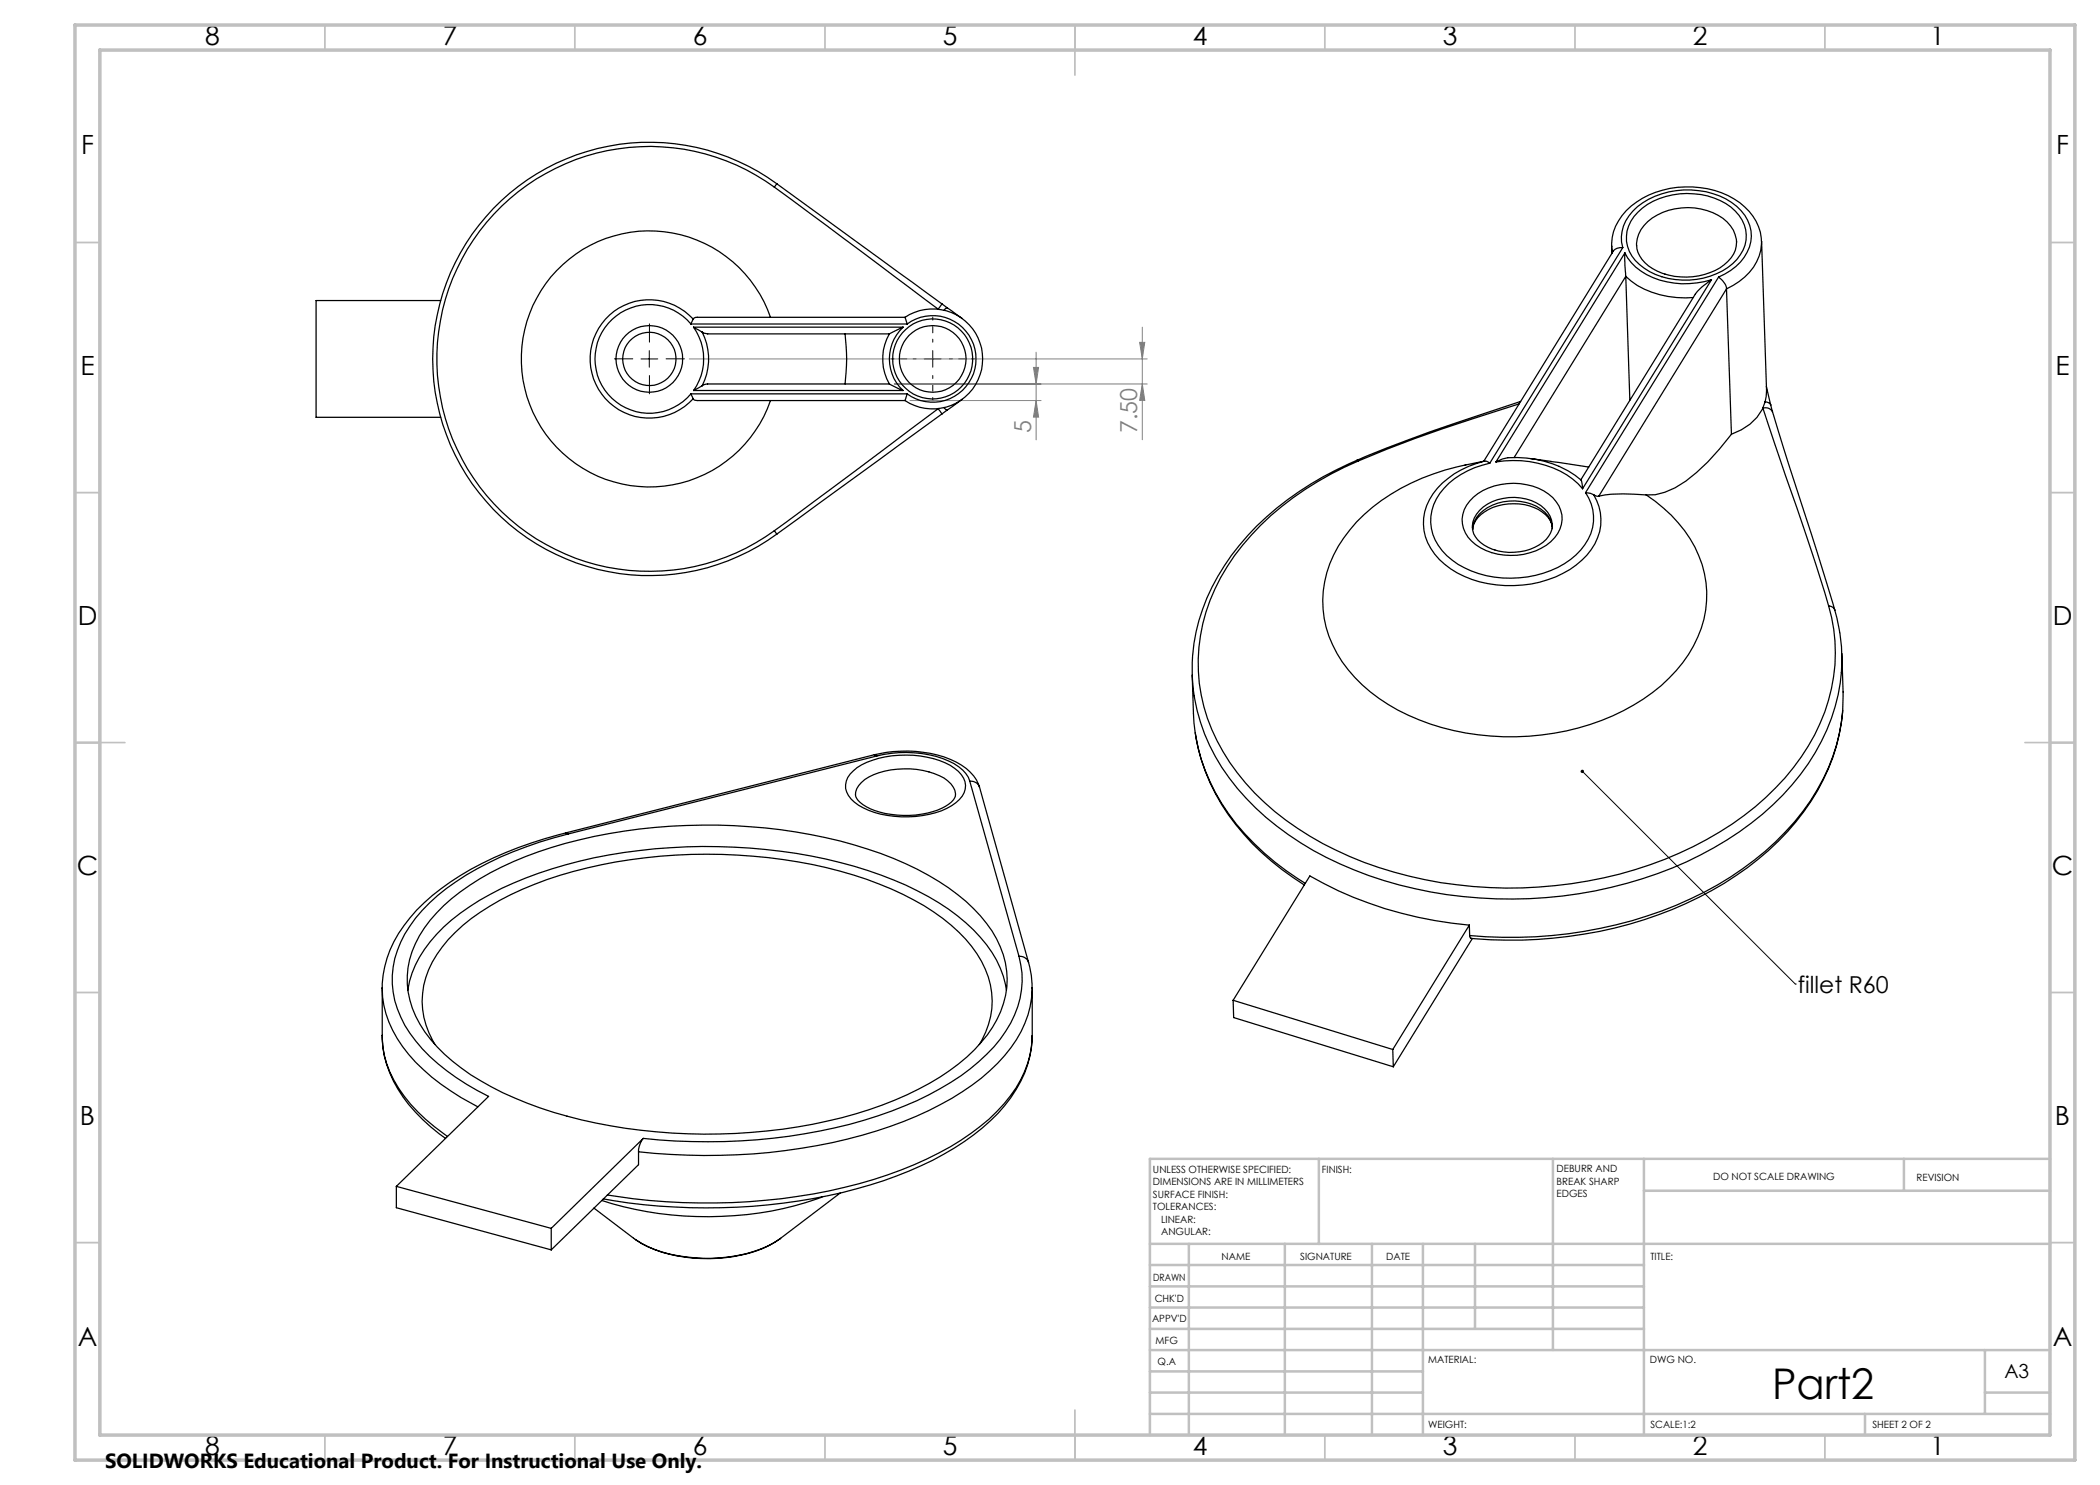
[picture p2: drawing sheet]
<svg xmlns="http://www.w3.org/2000/svg" width="420mm" height="297mm" viewBox="0 0 420 297" stroke-linecap="round" stroke-linejoin="round" font-family="sans-serif">
<path d="M137.9 71.8h91.5M178.9 76.8h50.5M206.7 73.5h1l-.5 3.3zM207.2 70.4v17.6M227.9 68.5h1.1l-.5 3.3zM228.5 65.4v22.5M228.5 76.8l.5 3.3h-1.1zM182 80.1h26.2M207.2 80.1l.5 3.3h-1z" fill="none" stroke="#808080" stroke-width=".2"/>
<path d="M126.6 71.8h-3.7M129.9 68.4v-3.6M129.9 75.1v3.7M133.2 71.8h3.7" fill="none" stroke="#000" stroke-width=".2" stroke-dasharray="15.2 1.3 1.3 1.3"/>
<path d="M183.2 71.8h-5M186.6 68.4v-5M186.6 75.1v5M189.9 71.8h5" fill="none" stroke="#000" stroke-width=".2" stroke-dasharray="15.2 1.3 1.3 1.3" stroke-dashoffset="14.6"/>
<path d="M128.2 71.8h3.4M129.9 70.1v3.3M184.9 71.8h3.3M186.5 70.1v3.3M316.5 154.3l42.6 42.5M359.1 196.8h.1" fill="none" stroke="#000" stroke-width=".2"/>
<g fill="none" stroke="#c0c0c0" stroke-width=".35">
<path d="M65 5v5M115 5v5M165 5v5M215 5v10M265 5v5M315 5v5M365 5v5M15 48.5h5M410 48.5h5M15 98.5h5M410 98.5h5M15 148.5h10"/>
<path d="M405 148.5h10M15 198.5h5M410 198.5h5M15 248.5h5M410 248.5h5M65 287v5M115 287v5M165 287v5M215 282v10M265 287v5M315 287v5M365 287v5"/>
</g>
<g fill="none" stroke="#c0c0c0" stroke-width=".5">
<path d="M263.8 231.8v17M310.6 231.8v38.2M328.8 231.8v55.2M328.8 238.2h81.2M380.8 231.8v6.4M410 231.8h-180v55.2M230 248.8h180M230 257.3h98.8M230 253h98.8M237.8 248.8v38.2M257 248.8v38.2M274.4 248.8v38.2"/>
<path d="M284.6 248.8v38.2M295 248.8v17M230 265.8h98.8M230 261.5h98.8M230 278.5h54.6M230 274.3h54.6M230 270h180M397 278.5h13M397 270v12.8M230 282.8h180M373 282.8v4.2"/>
</g>
<path d="M15 5h400v287h-400zM20 10h390v277h-390z" fill="none" stroke="#c0c0c0" stroke-width=".7"/>
<path d="M316.2 154.1a.33 .33 0 0 1 .6 .2 .33 .33 0 0 1-.4 .3 .33 .33 0 0 1-.2-.5l.3 .2z" fill="#000"/>
<path d="M206.7 73.5h1l-.5 3.3zM207.2 80.1l.5 3.3h-1zM227.9 68.5h1.1l-.5 3.3zM228.5 76.8l.5 3.3h-1.1z" fill="#808080"/>
<g fill="none" stroke="#000" stroke-width=".25">
<path d="M154.9 37.4l32.7 24.4 .8-1M154.9 37.4a42.5 42.5 0 0 0-67.5 34.4 42.5 42.5 0 0 0 67.5 34.3M155.4 36.8l-.5 .6M155.4 36.8l33 24M155.4 36.8a43.3 43.3 0 0 0-68.9 35 43.3 43.3 0 0 0 68.9 35M322.3 49.2l.2 1.3M322.3 49.2l.1 1.5M324.6 49.5a7.8 7.8 0 0 1 2.9-8.2 16.5 16.5 0 0 1 19.8 0 7.4 7.4 0 0 1 .8 11.1 12.7 12.7 0 0 1-4.4 3M324.6 49.5l-1.2 .2-.7 .5-25.9 42M324.6 49.5l-26.6 43.1M325 50.6a12 12 0 0 0 9.8 6 18.2 18.2 0 0 0 7.5-.7M325 50.6l.2 4.7"/>
<path d="M325 50.6l-25.8 41.8M325.2 55.3a17.4 17.4 0 0 0 13.4 4.2M325.2 55.3l.8 24.7M325.2 55.3l-22.4 36.2M327.6 42.4a14.9 14.9 0 0 1 13.9-3.2 9.8 9.8 0 0 1 7.6 6.8 7.5 7.5 0 0 1-3.6 7.5 15.4 15.4 0 0 1-16.6 .2 6.9 6.9 0 0 1-1.3-11.3zM342.3 55.9l-1.8 1.4-1.4 1.5-22.8 37v.3M342.3 55.9l-25.8 41.9M343.7 55.4a3.7 3.7 0 0 1 1.6 2.4M343.7 55.4l-26.6 43.1M345.3 57.8l-25.5 41.4M345.3 57.8l1 29.1M347.3 48.4a5.3 5.3 0 0 1-2.5 4.5 13.3 13.3 0 0 1-15.1 .3 5.5 5.5 0 0 1-2.4-4.1"/>
<path d="M347.3 48.3a7 7 0 0 0-4.7-5.8 12.9 12.9 0 0 0-13 1.8 6.2 6.2 0 0 0-2.3 4.8M347.3 48.3v.1M352.3 48.3a10.8 10.8 0 0 0-6.7-9.2 18.8 18.8 0 0 0-19.4 2.1 9.9 9.9 0 0 0-3.9 8M352.3 48.3l1 29.7-.3 2.4M352.3 48.3a10.1 10.1 0 0 1-5.7 8.8l-1.3 .7M88.1 60.1h-24.9v23.4h24.9M138.2 64.8a10.9 10.9 0 0 0-15.8-.9 10.9 10.9 0 0 0 0 15.8 10.9 10.9 0 0 0 15.8-.9M138.2 78.8l.4 1M138.2 64.8h43.2M138.2 78.8h43.2M138.6 63.8l-.4 1M138.6 79.8l.4 .2 .5 .1h41.5"/>
<path d="M138.6 63.8a11.8 11.8 0 0 0-17-.5 11.8 11.8 0 0 0 0 17 11.8 11.8 0 0 0 17-.5M138.7 65.4a11 11 0 0 1 0 12.7M138.7 65.4l1.7 1M138.7 78.1h41.9M138.7 65.4h41.9M140.4 66.4l1.1 .4h36.4M140.4 77.1l-1.7 1M140.4 66.4a11.8 11.8 0 0 1 0 10.7M154.1 63.5a25.6 25.6 0 0 0-39.4-12.3 25.6 25.6 0 0 0 0 41.2 25.6 25.6 0 0 0 39.4-12.3M169 66.8a39.7 39.7 0 0 1 0 10M177.9 66.8a10.1 10.1 0 0 0 0 10M177.9 76.8l2.7 1.3"/>
<path d="M177.9 76.8h-36.4l-1.1 .3M180.6 65.4a8.7 8.7 0 0 0 0 12.7M180.6 65.4l-2.7 1.4M181 63.5a10 10 0 0 1 15.5 8.3 10 10 0 0 1-15.5 8.3M181 63.5l.4 1.3M181 63.5h-41.8l-.6 .3M181.4 78.8l-.4 1.3M181.4 64.8a8.7 8.7 0 0 1 11.6 1.2 8.7 8.7 0 0 1 0 11.6 8.7 8.7 0 0 1-11.6 1.2M188.4 60.8l1 .8M189.4 61.6l-.6 .5M189.4 61.6l3 2.1M192.4 79.9l-3 2.1"/>
<path d="M353.3 77.3l.9 3.7M188.4 82.8l-.8-1.1-32.7 24.4M188.4 82.8l-33 24M188.8 81.5l.6 .5M189.4 82l-1 .8M271.4 92.1a60.2 60.2 0 0 0-25.1 19 39.1 39.1 0 0 0-7.8 20.1M271.4 92.1l.3 .1M271.7 92.2a57.4 57.4 0 0 0-26.3 21.1 34.8 34.8 0 0 0 2.1 41.3 55.5 55.5 0 0 0 22.4 16.7 84.8 84.8 0 0 0 68.7-2 54.9 54.9 0 0 0 23.1-20.1 34.8 34.8 0 0 0 4-28M294.7 99.4a12.6 12.6 0 0 1 15.9 .1 5.8 5.8 0 0 1-.4 8.8 12.6 12.6 0 0 1-15.9-.1 5.7 5.7 0 0 1 .4-8.8zM296.8 92.2a47.8 47.8 0 0 0-22.3 9.3 25.1 25.1 0 0 0-9.8 16.7 21.8 21.8 0 0 0 6.3 17.3 39 39 0 0 0 22.2 11.1 50.7 50.7 0 0 0 33.5-5.6 29.3 29.3 0 0 0 13.6-15.3 21.2 21.2 0 0 0-4.7-21.1 32.2 32.2 0 0 0-6.4-5.6M296.9 92.2a16.9 16.9 0 0 0-11 7.7 9.8 9.8 0 0 0 2 12 20 20 0 0 0 14.9 5.2 19.6 19.6 0 0 0 15.4-7.2 9.7 9.7 0 0 0 .5-10.9M296.9 92.2h.4l.7 .4"/>
<path d="M296.9 92.2h-.1M298 92.6a16.1 16.1 0 0 0-10.7 7.2 9.3 9.3 0 0 0 3.1 12.2 20.9 20.9 0 0 0 22.5 .7 11.5 11.5 0 0 0 5.8-8.4 9 9 0 0 0-1.6-5.8M299.2 92.4a20.4 20.4 0 0 1 15.3 3.4l2 2M299.2 92.4l1.3-.6a18.3 18.3 0 0 1 8.4 .4 19 19 0 0 1 7.4 3.9M303.8 80.8l-3.5 1.1a306.6 306.6 0 0 0-28.6 10.3M304.1 80.3l-6.5 2.1a305.5 305.5 0 0 0-26.2 9.7M306.1 91.7l11.6 1.7M316.3 96.1l.2 1.7M317.1 98.5l1 .2 .6 .3M318.7 99l.6 .2h.5M329.2 99a34 34 0 0 0-9.4 .2M346.3 86.9a40.1 40.1 0 0 1-11.3 10.7l-2 .9-2 .5h-1.8"/>
<path d="M352.6 81.6a9.8 9.8 0 0 1-6.3 5.3M352.6 81.6l3.4 10.2a616.8 616.8 0 0 1 9.7 29.4M352.6 81.6h1.1l.5 .3 .3 .5M353 80.4l.7 .1 .5 .5M353 80.4l-.4 1.2M354.2 81l.3 1.4M354.5 82.4l9 28.2 3.5 11.4M154.9 106.1l.5 .7M310.4 105a5.1 5.1 0 0 1-3.4 4.5 10.4 10.4 0 0 1-11.5-1.6 3.4 3.4 0 0 1-1-2.3M310.4 105.3a5.8 5.8 0 0 0-4.5-4.1 10.6 10.6 0 0 0-10.3 2.3 3.9 3.9 0 0 0-1.1 2.4M310.5 105a5.8 5.8 0 0 0-4.2-4.9 10.1 10.1 0 0 0-10.4 2 4.7 4.7 0 0 0-1.4 3.5M310.5 105.7a5.2 5.2 0 0 0-3.2-4.5 9.9 9.9 0 0 0-12 2.3l-.7 1.6-.1 .8"/>
<path d="M238.4 135l.3 7.7a38 38 0 0 0 12.2 26 53.7 53.7 0 0 0 10.2 8M365.7 121.2l.9 .3 .4 .5M367 122l.9 4.5M368 126.6a35.9 35.9 0 0 1-6.3 26.1 56.5 56.5 0 0 1-21.6 18.3 86.2 86.2 0 0 1-72.1 1.8 55.4 55.4 0 0 1-23.6-19.3 35.9 35.9 0 0 1-5.9-22.2M368.4 130.7l.2 7.7a37.2 37.2 0 0 1-8 23.9 62.5 62.5 0 0 1-28.2 19.9 88.2 88.2 0 0 1-38.5 4.9M170 154.8a13 13 0 0 1 8.4-3.6 19 19 0 0 1 12.5 2.5 4 4 0 0 1 1.9 4.8 9.7 9.7 0 0 1-7 4.4 20.4 20.4 0 0 1-14.1-1.9 4.6 4.6 0 0 1-2.6-4.1l.4-1.4zM172.3 156.5a12.8 12.8 0 0 1 8.4-2.7 14.3 14.3 0 0 1 8.8 2.4 2.97 2.97 0 0 1 1.4 3.4 8.3 8.3 0 0 1-5.4 3 18.9 18.9 0 0 1-12.3-1.3 3.4 3.4 0 0 1-2.1-2.4 3.2 3.2 0 0 1 1.2-2.4zM174.9 151a24.8 24.8 0 0 1 16.3 1.4 8.9 8.9 0 0 1 4.7 5M174.9 151l.5 .2M174.9 151l-61.7 15.6M175.4 151.2a22.7 22.7 0 0 1 15.4 1.5 6.6 6.6 0 0 1 3.2 3.5M175.4 151.2l-61.7 15.6"/>
<path d="M194 156.2l.7 .1 .7 .3 .5 .8M194 156.2l9.8 35.1M195.9 157.4l9.8 35.1M239.1 146.7a40.5 40.5 0 0 0 13.2 23.8 57 57 0 0 0 8.5 6.5M368.5 142.2a40.3 40.3 0 0 1-11 24.1 66.8 66.8 0 0 1-31.7 18.6 88.8 88.8 0 0 1-31.6 2.8l-.3-.6M113.2 166.6a67.8 67.8 0 0 0-26.7 12.5 28.4 28.4 0 0 0-9.1 12.6 18.9 18.9 0 0 0-1 5.9v9.5a19.4 19.4 0 0 0 4.4 12.1 37.2 37.2 0 0 0 8.7 8.1M113.2 166.6l.5 .2M113.7 166.8a65.8 65.8 0 0 0-26.2 12.3 24.7 24.7 0 0 0-8.9 14.3 18.5 18.5 0 0 0 4.5 14.8 42.9 42.9 0 0 0 14.6 11.1l-18.4 18M76.4 197.6a20 20 0 0 0 5.3 13.3 44.9 44.9 0 0 0 13.9 10.5M81.6 198a20.5 20.5 0 0 1 5.7-11.1 47.6 47.6 0 0 1 17.8-11.3 104.2 104.2 0 0 1 44.8-6 90.4 90.4 0 0 1 33.5 8.5 38 38 0 0 1 15 12.4 19.1 19.1 0 0 1 2.9 7.5M88.7 181.1a55.6 55.6 0 0 1 21.7-11.6 110.1 110.1 0 0 1 63.1 .3 53.3 53.3 0 0 1 21.2 11.9 20.4 20.4 0 0 1 6.7 14.1 19.1 19.1 0 0 1-5.2 12.7 43 43 0 0 1-14.8 10.5 98.3 98.3 0 0 1-40.6 7.8 102.4 102.4 0 0 1-35.4-6.2 50.2 50.2 0 0 1-17.9-11.2 19.6 19.6 0 0 1-6-14.2 19.8 19.8 0 0 1 5.8-12.6zM203.8 191.3a18.5 18.5 0 0 1-3.7 16.5 41.8 41.8 0 0 1-14.3 11.2 93.5 93.5 0 0 1-34.4 9 124.8 124.8 0 0 1-22.7-.3"/>
<path d="M203.8 191.3a1.76 1.76 0 0 1 1.9 1.2M205.7 192.5a16.9 16.9 0 0 1 .7 5M206.4 197.5v9.6a20.6 20.6 0 0 1-5.6 13.7 48.5 48.5 0 0 1-18 12.1 107.9 107.9 0 0 1-43 7.7 116.4 116.4 0 0 1-18.3-1.6M206.4 197.6a21.7 21.7 0 0 1-6.9 15.1 55.7 55.7 0 0 1-21.5 12.6 116.9 116.9 0 0 1-50.3 5.1M293.9 185a77.1 77.1 0 0 1-31.9-9.8l-15.4 24.9M293.9 185l-15.3 24.9M293.9 185v2.1M294.5 187.7l-15.8 25.7M76.4 207a22.5 22.5 0 0 0 6.7 15.4 37.3 37.3 0 0 0 6 5.3M87 208.9a16.3 16.3 0 0 1 1.4-19.5 37.7 37.7 0 0 1 13.8-10.5 90.1 90.1 0 0 1 36-8 96.2 96.2 0 0 1 40.1 6.9 41.5 41.5 0 0 1 16 11.5 16.5 16.5 0 0 1 1.6 19.6M206.4 207.2a21.4 21.4 0 0 1-5.5 13.9 49.2 49.2 0 0 1-19.1 13.1 108.8 108.8 0 0 1-43.8 7.3 112.2 112.2 0 0 1-17.4-1.7M246.6 200.1l32 9.8"/>
<path d="M246.6 200.1l.1 3.4 32 9.9M278.6 209.9l.1 3.5M79.3 237.3l30.9 8.4M79.3 237.3v4.2l30.9 8.5M127.7 230.4v2.5l-17.5 17.1M128.7 227.7a4.3 4.3 0 0 0-1 2.7M128.7 227.7l-18.5 18M164.4 239.4a69.7 69.7 0 0 1-44 .7M168 238.6l-11.9 9.1M110.2 245.7v4.3M118.8 241.6l7.9 6a22.5 22.5 0 0 0 12.2 4 29.1 29.1 0 0 0 15.8-3l1.4-.9M156.1 247.7a24.8 24.8 0 0 1-14.2 4 26.3 26.3 0 0 1-14.8-3.8"/>
<circle cx="129.9" cy="71.8" r="5.3"/>
<circle cx="129.9" cy="71.8" r="6.7"/>
<circle cx="186.5" cy="71.8" r="8"/>
<circle cx="186.5" cy="71.8" r="6.7"/>
</g>
<text font-size="8.5" x="354.4" y="279.7">Part2</text>
<g font-size="5.3">
<text x="41" y="9">8</text>
<text x="88.5" y="9">7</text>
<text x="138.5" y="9">6</text>
<text x="188.5" y="9">5</text>
<text x="238.5" y="9">4</text>
<text x="288.5" y="9">3</text>
<text x="338.5" y="9">2</text>
<text x="386" y="9">1</text>
<text x="16.2" y="30.7">F</text>
<text x="411.2" y="30.7">F</text>
<text x="16.1" y="75">E</text>
<text x="411.1" y="75">E</text>
<text x="15.5" y="125">D</text>
<text x="410.5" y="125">D</text>
<text x="15.4" y="175">C</text>
<text x="410.4" y="175">C</text>
<text x="16" y="225">B</text>
<text x="411" y="225">B</text>
<text x="15.5" y="269.2">A</text>
<text x="410.5" y="269.2">A</text>
<text x="41" y="291">8</text>
<text x="88.5" y="291">7</text>
<text x="138.5" y="291">6</text>
<text x="188.5" y="291">5</text>
<text x="238.5" y="291">4</text>
<text x="288.5" y="291">3</text>
<text x="338.5" y="291">2</text>
<text x="386" y="291">1</text>
</g>
<g font-size="4.7" fill="#808080">
<text x="206.2" y="86.7" transform="rotate(-90 206.2 86.7)">5</text>
<text x="227.5" y="86.6" transform="rotate(-90 227.5 86.6)">7.50</text>
</g>
<text font-size="4.7" x="359.6" y="198.5">fillet R60</text>
<text font-size="4.1" x="21" y="293.7">SOLIDWORKS Educational Product. For Instructional Use Only.</text>
<text font-size="3.9" x="400.9" y="275.5">A3</text>
<g font-size="2">
<text x="230.6" y="234.6">UNLESS OTHERWISE SPECIFIED:</text>
<text x="230.6" y="237.1">DIMENSIONS ARE IN MILLIMETERS</text>
<text x="230.6" y="239.6">SURFACE FINISH:</text>
<text x="264.4" y="234.6">FINISH:</text>
<text x="311.3" y="234.5">DEBURR AND</text>
<text x="311.3" y="237">BREAK SHARP</text>
<text x="311.3" y="239.5">EDGES</text>
<text x="342.6" y="236">DO NOT SCALE DRAWING</text>
<text x="383.3" y="236.2">REVISION</text>
<text x="230.6" y="242.1">TOLERANCES:</text>
<text x="232.2" y="244.6">LINEAR:</text>
<text x="232.2" y="247.1">ANGULAR:</text>
<text x="244.3" y="252">NAME</text>
<text x="260" y="251.9">SIGNATURE</text>
<text x="277.2" y="251.9">DATE</text>
<text x="330.1" y="251.9">TITLE:</text>
<text x="230.6" y="256.1">DRAWN</text>
<text x="230.9" y="260.3">CHK'D</text>
<text x="230.4" y="264.4">APPV'D</text>
<text x="231.1" y="268.8">MFG</text>
<text x="231.5" y="273">Q.A</text>
<text x="285.6" y="272.5">MATERIAL:</text>
<text x="330" y="272.5">DWG NO.</text>
<text x="285.6" y="285.5">WEIGHT:</text>
<text x="330.1" y="285.6">SCALE:1:2</text>
<text x="374.5" y="285.6">SHEET 2 OF 2</text>
</g>
</svg>
